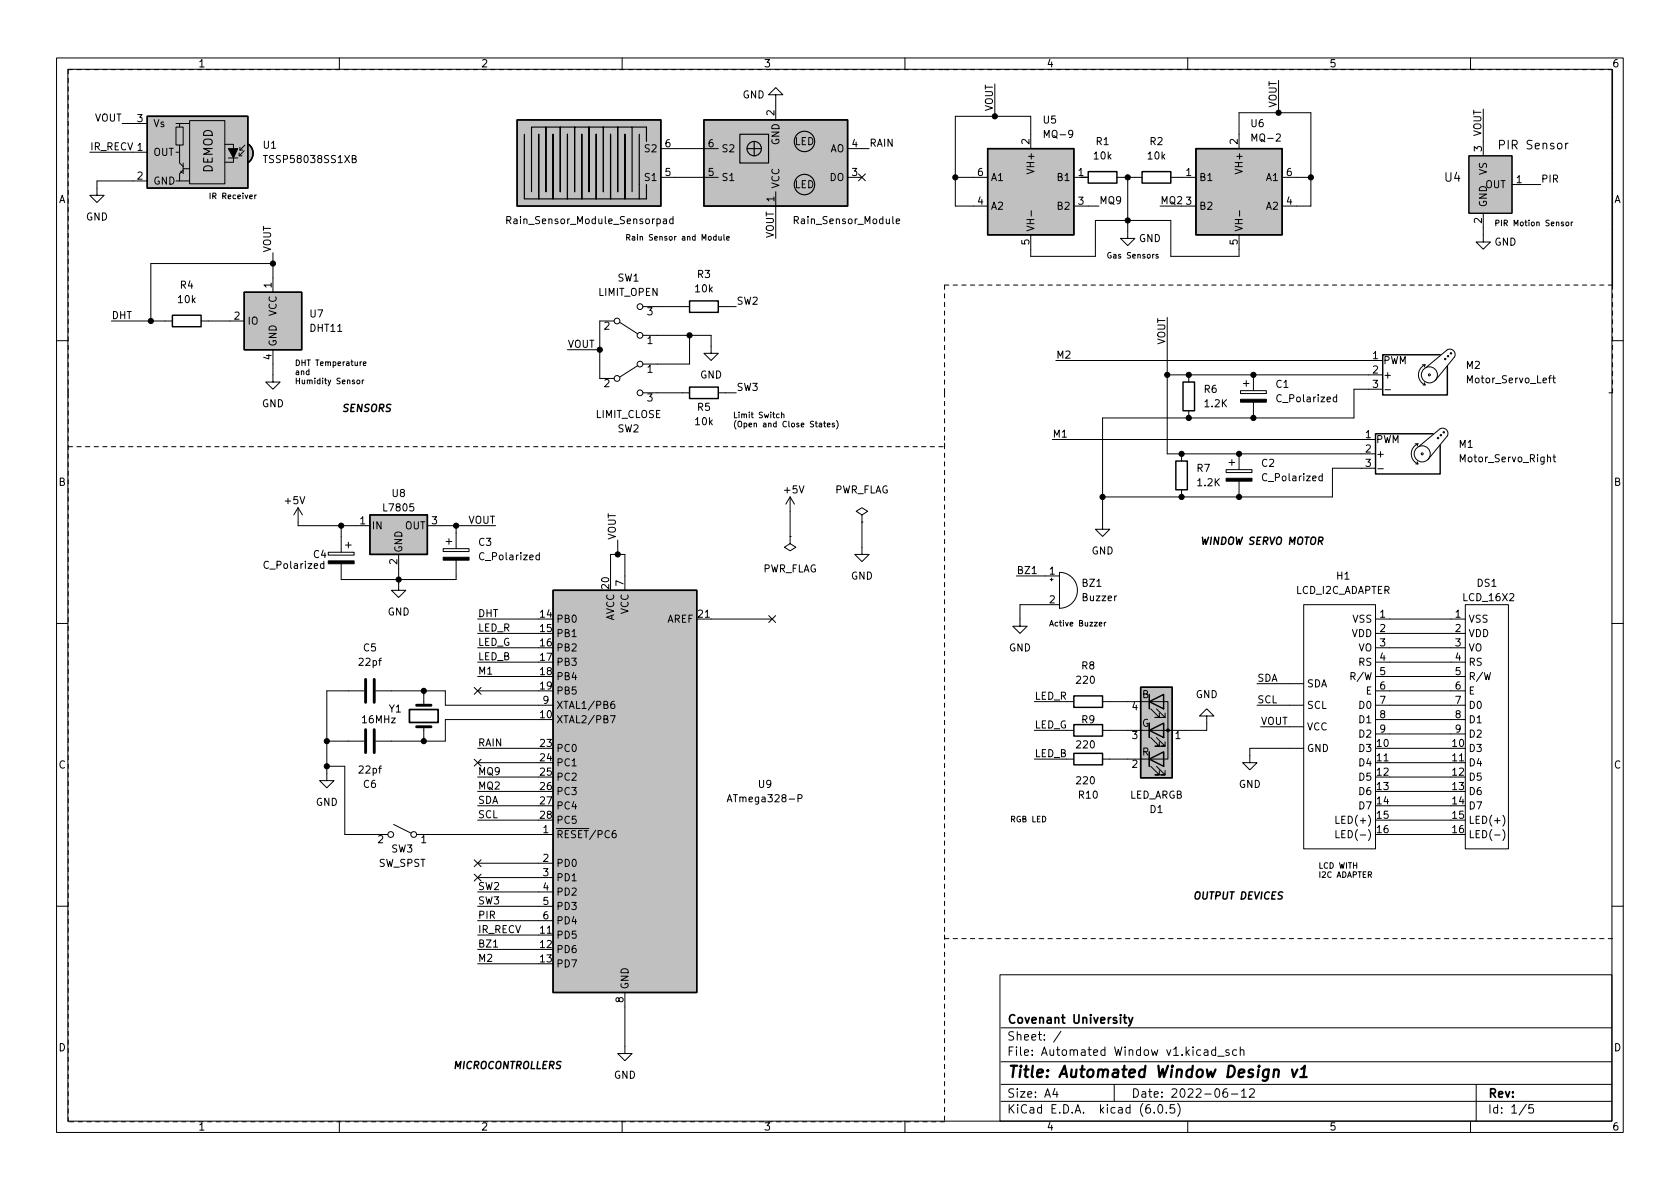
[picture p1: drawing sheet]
<svg xmlns="http://www.w3.org/2000/svg" width="297mm" height="210mm" viewBox="0 0 297 210" stroke-linecap="round" stroke-linejoin="round" font-family="sans-serif">
<g fill="#fff" stroke="#fff" stroke-width=".18">
<path d="M0 .2h297v210.1h-297z"/>
<path d="M21 108.2h23.4v11.4h-23.4z"/>
<path d="M21 159h22.8v10.8h-22.8z"/>
<path d="M21 142.5h22.8v10.8h-22.8z"/>
<path d="M21 125.3h22.8v11.5h-22.8z"/>
</g>
<g fill="none" stroke="#000" stroke-width=".18">
<path d="M10 10.2h277v190.1h-277zM12 12.2h273v186.1h-273zM60 10.2v2M110 10.2v2M137.2 16.8h1.2l-1.2-1.3-1.3 1.3h1.3v4.4M160 10.2v2M175.9 14.9v5.7M210 10.2v2M226.1 14.2v5.7M260 10.2v2M262.3 19.3v8.3M15.9 26.9h10.1"/>
<path d="M21.6 21.8h4.4M26 32h-8.9v2.5h1.3l-1.3 1.3-1.2-1.3h1.2M31.1 22.5h1.3v3.1h-1.3zM31.1 21.8h.6v.7M31.1 26.9h.6v1.9l.7 .7M31.7 32h1.8M31.7 21.8h1.8M31.7 25.6v1.3M32 30.2v.3h.3M32.4 30.1l-.7 .6v1.3h-.6M32.4 29.8h1.1M32.4 28.8v1.9"/>
<path d="M33.5 21.3h6.3v11.2h-6.3zM39.8 25.5h1.5v3.2h-1.5M40.4 27.9h1.6M42.3 27.6h.5M42.3 27v.6M42.4 26.5h.5M42.4 26v.5M43.2 26.7l-.9 .9M43.3 25.6l-.9 .9M44.1 34.8l.5-.1v-.2h-.3l-.2 .1 .1 .5h.4M45 34.5v.6M45.3 34.5l-.3 .2"/>
<path d="M46.6 27.5h.7M62.3 28.1l.5-.1 .1-.1v-.3l-.6-.1v1.3h.5l.1-.2 .1-.3-.3-.2M89.6 39l.6-.1 .1-.2v-.3l-.7-.1v1.3M116.8 31.4h10.2M116.8 26.3h10.2M117.3 38.8h.5v.8M117.8 39l-.4 .1-.2 .2 .2 .3 .4-.1M119 38.8l-.4-.1-.2 .3 .1 .5h.5M119 38.3v1.3M137.2 33.9v8.3M149.9 31.4h2.5M149.9 26.3h3.8"/>
<path d="M151.8 30.8l1.2 1.2M153 30.8l-1.2 1.2M158.5 39.1l.6-.1-.1-.2-.4-.1-.1 .2v.6h.5M168.9 31.4h5.7M182.2 26.3v-5.7h-13.3v15.8h5.7M182.3 37.3v.9M189.9 31.4h2.5M189.9 36.4h4.4M197.5 31.4h4.4M199.4 31.4v10.8h1.3l-1.3 1.2-1.3-1.2h1.3M205.1 36.4h6.4M207 31.4h4.5"/>
<path d="M219.1 26.3v-6.4h12.7v16.5h-5.1M219.2 37.3v.9M226.7 31.4h5.1M259.7 27.6h7.6v10.1h-7.6zM262.3 37.7v5.1h1.2l-1.2 1.3-1.3-1.3h1.3M267.3 32.6h5.1M276.4 39.3h-.2l-.2 .1 .1 .1 .3 .1v.3h-.4M276.9 39.4l.1-.1 .3 .1v.5l-.4-.1zM277.3 25.3l-.3 .1-.2 .2M277.8 39.3v.6M278.1 39.3l-.3 .2M19.7 56.8h10.8"/>
<path d="M35.6 56.8h7.6M48.3 44.7v7M48.3 46.6h-21.6v10.2M108.6 56.8h-2.6v10.1h2.6M109.6 57l3.2 2M113.7 59.3h12v3.2h1.3l-1.3 1.2-1.2-1.2h1.2M113.7 54.2h8.2M121.9 59.3v5.1h-8.2M126.6 41.9l-.3-.1-.2 .2 .1 .4h.4M126.6 41.5v1M127 54.2h3.2M127.1 41.8v.6h.4"/>
<path d="M127.5 41.8v.7M128 41.5v.8l.1 .2M128.5 42.1l.4-.1v-.1l-.3-.1-.1 .1v.5h.4M182.2 41.5v3.8h11.5v-6.3h13.3v6.3h12.1v-3.8M204.1 45l-.3 .2M204.8 45h-.3l-.1 .1v.2l.4 .1v.2h-.4M206.4 56.1v24.2h36.8M10 60.2h2M48.3 61.8v5.8h1.2l-1.2 1.2-1.3-1.2h1.3M63.1 67.3l.2-.1 .3 .1-.1 .5h-.4zM64 64l-.3 .2M64.1 67.2v.7"/>
<path d="M64.2 64.3l.5-.1v-.2h-.3l-.2 .1 .1 .5h.4M64.3 67.2l-.2 .2M100.3 61.8h5.7M112.8 64.6l-3.2 2.1M113.7 69.5h8.2M127 69.5h3.2M137.8 73.3l-.3-.1-.2 .2 .1 .4h.4M138.2 73.3h.4v.6M138.2 72.9v1M144.9 74.9h.3l.1 .6M145.3 75.1l-.5 .2 .1 .2 .4-.1M145.6 74.8h.4"/>
<path d="M145.8 74.5v.8l.2 .2M146.3 75.2l.5-.1-.1-.2-.3-.1-.1 .2v.4h.4M147.5 74.9l-.2-.1-.2 .2 .1 .1 .3 .1v.2h-.4M147.9 74.3a1.15 1.15 0 0 1 0 1.6M186.1 77.7h57.1M186.7 63.7h57.8M206.4 66.3h38.1M210.2 66.3v1.3M210.2 72.6v1.3M219.3 69.1h4.6v.5h-4.6zM219.8 67.8h1.1M220.3 67.3v1"/>
<path d="M221.6 66.3v2.8M221.6 71.1v2.8M236.3 70.3l-.3-.1-.3 .2 .1 .6h.5M236.3 69.8v1.3M244.5 68.8h-5.1v5.1h-44.5v19.7h1.3l-1.3 1.3-1.2-1.3h1.2M244.9 68.9h.9M250.2 78.5h.5M250.7 78.5a1.93 1.93 0 0 0-1.2 1.8 1.93 1.93 0 0 0 1.2 1.7M250.7 78.5l-.1 .4M250.8 79l3.8-3.2a.94 .94 0 0 1 1.1 .2 .94 .94 0 0 1 .2 1.1l-3.4 4.2M251.5 64.5h.5M251.6 68.1h.4"/>
<path d="M251.8 67.7l.2 .4M252 64.5a1.93 1.93 0 0 0-1.2 1.8 1.93 1.93 0 0 0 1.2 1.8M252 64.5l-.2 .4M252.1 65l3.8-3.2a.94 .94 0 0 1 1.1 .2 .94 .94 0 0 1 .2 1.1l-3.5 4.2M274.5 66.9h.5M274.7 66.4v1.1l.3 .2M285 60.2h2M52.7 89.8l-.8 1.3M52.7 89.8v3.2h12.7M52.7 89.8l.8 1.3M57.3 99.7h-.4l-.2 .2 .1 .6h.5M57.3 99.2v1.3"/>
<path d="M58 97.7h4.6v.5h-4.6zM60.3 93v4.7M61.1 96.4h1M61.6 95.9v1M70.5 98v6.4h1.3l-1.3 1.3-1.3-1.3h1.3M75.6 93h12M78.4 97h4.5v.5h-4.5zM78.9 95.8h1M79.4 95.2v1.1M80.6 93v4M80.6 99.1v3.4h-20.3v-2.8M95.4 98.2l-.4-.1-.2 .3 .1 .5h.5"/>
<path d="M95.4 97.7v1.3M109.2 95.5v2.5M139.7 94.9v1.2l1 .7-1 .6-1-.6 1-.7M139.7 94.9h.1M139.7 87.9l.8 1.2M139.7 87.9v7M139.7 87.9l-.8 1.2M152.4 91.1l1-.7-1-.6-1 .6 1 .7v1.2M152.4 92.3h.1M152.4 92.3v5.7h1.3l-1.3 1.3-1.3-1.3h1.3M208.9 80.3v1.2M208.9 86.6v1.3"/>
<path d="M216.8 83.1h4.6v.5h-4.6zM217.3 81.8h1M217.8 81.3v1M219.1 80.3v2.8M219.1 85.1v2.8M233.8 84.2h-.4l-.2 .2 .1 .6h.5M233.8 83.8v1.2M243.2 82.8h-7.6v5.1h-40.7M243.6 82.9h1M250.3 82h.4M250.6 81.7l.1 .3M274.6 80.8h.5"/>
<path d="M274.8 80.4v1.1l.3 .2M10 110.2h2M84.5 109.5h10.7M84.5 112h10.7M84.5 114.5h10.7M84.5 117.1h10.7M84.5 119.6h10.7M107.9 101.8v-3.8h2.6v6.4M123.2 109.5h13.3M135.9 108.9l1.2 1.2M137.1 108.9l-1.2 1.2M179.7 101.8h7.6"/>
<path d="M182.5 101.4h.7M185.7 102.5h.5M185.9 102.2v.5M187.3 106.9h-7v3.8h1.3l-1.3 1.3-1.2-1.3h1.2M187.3 101.2a3.2 3.2 0 0 1 3.2 3.2 3.2 3.2 0 0 1-3.2 3.2zM194.4 110.4l.4-.1v-.2l-.3-.1-.1 .2v.5h.4M195.3 110v.7M195.5 110l-.2 .2M230.5 106.9h12.7v43.2h-12.7zM243.2 109.5h15.9M243.2 112h15.9M243.2 114.5h15.9"/>
<path d="M243.2 117.1h15.9M243.2 119.6h15.9M257.2 104.4h.1M259.1 106.9h7.6v43.2h-7.6zM285 110.2h2M57.8 135.5h3.2v12.1h7.6M57.8 131.1h6.6M64.4 122.2h-6.6v15.8h-1.3l1.3 1.3 1.3-1.3h-1.3M66.4 122.2h12.3v2.5h19.1M74.9 122.2v2.5M74.9 128.5v2.6M83.8 134.3l1.3 1.2"/>
<path d="M83.8 121.6l1.3 1.2M84.5 134.9h10.7M84.5 122.2h10.7M84.5 132.3h10.7M84.5 137.4h10.7M84.5 139.9h10.7M85.1 134.3l-1.3 1.2M85.1 121.6l-1.3 1.2M95.2 127.2h-16.5v3.9h-12.3M107.9 126.6h.9l-.6 1.2M108.6 124l-.4 .1a.86 .86 0 0 0 0 1.2l.5-.1v-.5l-.2-.2h-.3l-.2 .2M182.9 124.1h7"/>
<path d="M182.9 129.2h7M182.9 134.2h7M194.9 124.1h11.6v10.1h-11.6M194.9 129.2h7M203.2 127.9v2.5M203.2 133v2.5M203.5 125.3l1.5 1.6h-.8h.8v-.8M203.5 130.4l1.5 1.5h-.8h.8v-.7M203.5 135.5l1.5 1.5h-.8h.8v-.7M204.5 125.3l1.5 1.6h-.8h.8v-.8M204.5 130.4l1.5 1.5h-.8h.8v-.7M204.5 135.5l1.5 1.5h-.8h.8v-.7"/>
<path d="M205.7 127.9v2.5zM205.7 130.4h.1M205.7 133v2.5zM205.7 135.5h.1M213.4 126.6h-1.3l1.3-1.3 1.2 1.3h-1.2v2.6h-10.2M222.2 124.7h8.3M222.2 120.9h8.3M222.9 128.5h7.6M230.5 132.3h-9.5v2.6h1.2l-1.2 1.2-1.3-1.2h1.3M243.2 134.9h15.9M243.2 122.2h15.9M243.2 124.7h15.9"/>
<path d="M243.2 127.2h15.9M243.2 129.8h15.9M245.7 132.3h10.8M245.7 137.4h10.8M245.7 139.9h10.8M69.6 145.8l3 1.5M73.7 147.6h24.1M83.8 152l1.3 1.3M83.8 154.6l1.3 1.2M84.5 152.6h13.3M84.5 155.2h13.3M84.5 157.7h13.3"/>
<path d="M84.5 142.5h10.7M84.5 145h10.7M85.1 152l-1.3 1.3M85.1 154.6l-1.3 1.2M128.6 141.8l.4-1.3 .4 1.3M128.7 141.4h.6M141.1 141.2l.6-.1 .1-.2v-.3l-.7-.1v1.3M178.9 144.9l.4-.1 .1-.4-.5-.1v1M179.1 144.9l.3 .4M180.4 144.4a.45 .45 0 0 0-.6 .5 .45 .45 0 0 0 .6 .3v-.3h-.2M180.9 144.8h.4v-.4l-.4-.1v1h.3l.2-.3-.2-.2M182.6 144.3v1h.5"/>
<path d="M183.4 144.8h.4M183.9 144.3h-.5v1h.5M184.3 144.3a.51 .51 0 0 1 .6 .5 .51 .51 0 0 1-.6 .5zM236.2 144.3v1.3h.6M236.2 146.9v1.2h.6M245.7 147.6h10.8M245.7 142.5h10.8M245.7 145h10.8M265.7 144.2a1.46 1.46 0 0 1 0 1.9M265.7 146.7a1.46 1.46 0 0 1 0 1.9M10 160.2h2M84.5 165.3h13.3"/>
<path d="M84.5 160.3h13.3M84.5 162.8h13.3M84.5 167.9h10.7M84.5 170.4h10.7M87.3 167.5h.7M110.5 175.5v10.8h1.3l-1.3 1.3-1.3-1.3h1.3M176.8 172.4h108.2v25.9h-108.2zM285 160.2h2M60 198.3v2M110 198.3v2M160 198.3v2M177 194.8h108"/>
<path d="M177 191.8h108M177 187.8h108M177 181.8h108M186.5 192.5l-.4 1h1M186.9 193v1M187.6 182.4l-1.3 1.9M197 191.8v3M204.1 196.7v.1M204.9 195.4l.2-.1a.81 .81 0 0 1 .6 .7 .81 .81 0 0 1-.3 .8h-.2a.81 .81 0 0 1-.6-.6 .81 .81 0 0 1 .3-.8zM206.2 196.7v.1M207.6 195.3h-.7v.7l.2-.1 .5 .1 .1 .2-.1 .5-.2 .1-.5-.1M208.2 195.1a1.72 1.72 0 0 1 0 2.3"/>
<path d="M210 198.3v2M214.9 185.7l-.4-.1-.3 .3v.4l.2 .3h.5M214.9 185.1v1.5M215.3 186.8h1.1M216.9 192.5a.59 .59 0 0 0-.7 .7v.5l.2 .3h.4l.2-.1 .1-.5-.2-.2-.4-.1-.3 .3M217.3 185.7l-.4-.1-.2 .2 .1 .3 .5 .1v.4h-.6M217.7 193.5h1.2M218.6 185.7l-.4-.1-.3 .3v.4l.2 .3h.5M219.3 185.8l.2-.2 .4 .1v.9M219.3 185.1v1.5M219.5 193l.4-.5v1.5M219.5 194h.9"/>
<path d="M220.9 192.7l.6-.2 .2 .2 .1 .3-.9 1h.9M260 198.3v2M261 191.8v6.5M269.9 195.3l-1.3 1.9M271.1 195.3h-.7l-.1 .7 .2-.1 .5 .1 .2 .2-.1 .5-.2 .1-.6-.1"/>
<circle cx="109.1" cy="56.8" r=".51"/>
<circle cx="113.2" cy="59.3" r=".51"/>
<circle cx="113.2" cy="54.2" r=".51"/>
<circle cx="109.1" cy="66.9" r=".51"/>
<circle cx="113.2" cy="64.4" r=".51"/>
<circle cx="113.2" cy="69.5" r=".51"/>
<circle cx="252.7" cy="66.3" r=".18"/>
<circle cx="252.7" cy="66.3" r="1.42"/>
<circle cx="254.3" cy="77.5" r=".13"/>
<circle cx="254.8" cy="77" r=".13"/>
<circle cx="255.3" cy="76.4" r=".13"/>
<circle cx="255.5" cy="63.5" r=".13"/>
<circle cx="256" cy="63" r=".13"/>
<circle cx="256.5" cy="62.5" r=".13"/>
<circle cx="251.5" cy="80.3" r=".18"/>
<circle cx="251.5" cy="80.3" r="1.42"/>
<circle cx="69.1" cy="147.6" r=".51"/>
<circle cx="73.2" cy="147.6" r=".51"/>
</g>
<path d="M228.4 189.1l.4 1.4 .6-1.4M229.9 190.5h1.1M230.1 189l.6-.5-.2 2" fill="none" stroke="#000" stroke-width=".4"/>
<path d="M72.4 125.5h5.1v2.3h-5.1zM198.6 179.9h.6M198.8 179.4v1.3l.4 .2M199.6 179.9l.3 1M200.3 179.9l-.5 1.4-.2 .1" fill="none" stroke="#000" stroke-width=".3"/>
<path d="M21 108.2h23.4v11.4h-23.4zM21 125.3h22.8v11.5h-22.8zM21 159h22.8v10.8h-22.8zM21 142.5h22.8v10.8h-22.8z" fill="none" stroke="#fff" stroke-width=".18"/>
<g fill="#c0c0c0" stroke="#c0c0c0" stroke-width=".18">
<path d="M259.7 27.6h7.6v10.1h-7.6z"/>
<path d="M174.6 26.3h15.3v15.2h-15.3z"/>
<path d="M43.2 51.7h10.1v10.1h-10.1z"/>
<path d="M124.5 21.2h25.4v15.2h-25.4z"/>
<path d="M91.4 21.2h25.4v15.2h-25.4z"/>
<path d="M43.9 25.5a1.97 1.97 0 0 1 0 3.2l-1.1-1.6z"/>
<path d="M26 20.6h17.8v12.7h-17.8z"/>
<path d="M211.5 26.3h15.2v15.2h-15.2z"/>
<path d="M97.8 104.4h25.4v71.1h-25.4z"/>
<path d="M65.4 91.1h10.2v6.9h-10.2z"/>
<path d="M201.7 121.5h5.6v16h-5.6z"/>
</g>
<g fill="none" stroke="#000" stroke-width=".25">
<path d="M26 20.6h17.8v12.7h-17.8zM43.9 25.5a1.97 1.97 0 0 1 0 3.2M91.4 21.2h25.4v15.2h-25.4zM124.5 21.2h25.4v15.2h-25.4zM174.6 26.3h15.3v15.2h-15.3zM192.4 30.3h5.1v2.1h-5.1zM201.9 30.3h5.1v2.1h-5.1zM211.5 26.3h15.2v15.2h-15.2zM30.5 55.7h5.1v2.1h-5.1zM43.2 51.7h10.1v10.1h-10.1zM121.9 53.2h5.1v2h-5.1zM121.9 68.4h5.1v2.1h-5.1z"/>
<path d="M209.2 67.6h2v5h-2zM253.4 76.7h-10.2v7.1h11.4v-5.1M254.6 62.7h-10.1v7.1h11.4v-5M65.4 91.1h10.2v6.9h-10.2zM207.9 81.5h2v5.1h-2zM97.8 104.4h25.4v71.1h-25.4zM189.9 123.1h5v2h-5zM189.9 128.1h5v2.1h-5zM189.9 133.2h5v2h-5zM201.7 121.5h5.6v16h-5.6zM203.2 124.1l2.5-1.3v2.5zM203.2 129.2l2.5-1.3v2.5z"/>
<path d="M203.2 134.2l2.5-1.2v2.5zM203.2 122.8v2.5M203.2 127.9v2.5M203.2 133v2.5"/>
</g>
<g fill="#000" stroke="#000" stroke-width=".18">
<path d="M40.4 26.3h1.6l-.7 1.6zM219.3 70.6h4.6v.5h-4.6zM58 99.2h4.6v.5h-4.6zM78.4 98.5h4.5v.6h-4.5zM216.8 84.6h4.6v.5h-4.6z"/>
<circle cx="226.1" cy="19.9" r=".46"/>
<circle cx="168.9" cy="31.4" r=".46"/>
<circle cx="175.9" cy="20.6" r=".46"/>
<circle cx="199.4" cy="31.4" r=".46"/>
<circle cx="199.4" cy="39" r=".46"/>
<circle cx="231.8" cy="31.4" r=".46"/>
<circle cx="26.7" cy="56.8" r=".46"/>
<circle cx="48.3" cy="46.6" r=".46"/>
<circle cx="121.9" cy="59.3" r=".46"/>
<circle cx="106" cy="61.8" r=".46"/>
<circle cx="206.4" cy="66.3" r=".46"/>
<circle cx="210.2" cy="73.9" r=".46"/>
<circle cx="210.2" cy="66.3" r=".46"/>
<circle cx="221.6" cy="73.9" r=".46"/>
<circle cx="221.6" cy="66.3" r=".46"/>
<circle cx="60.3" cy="93" r=".46"/>
<circle cx="80.6" cy="93" r=".46"/>
<circle cx="109.2" cy="98" r=".46"/>
<circle cx="194.9" cy="87.9" r=".46"/>
<circle cx="208.9" cy="80.3" r=".46"/>
<circle cx="208.9" cy="87.9" r=".46"/>
<circle cx="219.1" cy="80.3" r=".46"/>
<circle cx="219.1" cy="87.9" r=".46"/>
<circle cx="70.5" cy="102.5" r=".46"/>
<circle cx="57.8" cy="131.1" r=".46"/>
<circle cx="57.8" cy="135.5" r=".46"/>
<circle cx="74.9" cy="131.1" r=".46"/>
<circle cx="74.9" cy="122.2" r=".46"/>
<circle cx="206.5" cy="129.2" r=".25"/>
</g>
<g fill="none" stroke="#000" stroke-width=".2">
<path d="M92.7 23.7v11.5h2.5v-11.5v11.5h2.6v-11.5v11.5h2.5v-11.5v11.5h2.6v-11.5v11.5h2.5v-11.5v11.5h2.5v-11.5v11.5h2.6v-11.5v11.5h2.5v-2.6M94 33.9v-11.4h2.5v11.4v-11.4h2.6v11.4v-11.4h2.5v11.4v-11.4h2.5v11.4v-11.4h2.6v11.4v-11.4h2.5v11.4v-11.4h2.6v11.4M111.8 22.5h2.5zM113 23.7v8.9zM113 35.2h1.3zM114.3 22.5v2.5zM114.3 32.6v2.6zM130.8 23.7h5.1v5.1h-5.1zM132.1 26.3h2.5M133.3 25v2.6"/>
<circle cx="133.3" cy="26.3" r="1.27"/>
<circle cx="142.2" cy="32.6" r="1.8"/>
<circle cx="142.2" cy="25" r="1.8"/>
</g>
<path d="M64.6 120.1v4.1M64.6 129v4.1M66.2 120.1v4.1M66.2 129v4.1M73.7 128.5h2.5M73.7 124.7h2.5" fill="none" stroke="#000" stroke-width=".51"/>
<g fill="none" stroke="#000" stroke-width=".18" stroke-dasharray=".8 .8">
<path d="M12.1 12.3h155.5M285.1 12.3h-118.1M167 50.4h118.1M285.1 50.4v-38.1M12.1 69.5v-57.2M12.1 79h154.9M167 69.5v-19.1M167 79v-.6M167 69.5v96.5M284.5 69.5h.6M285.1 69.5v-57.2M167 165.3v33.1"/>
<path d="M167 166h118.1M12.1 198.4v-128.9M167 198.4h-154.9"/>
</g>
<text font-size="2.8" x="178" y="190.6">Title: Automated Window Design v1</text>
<g font-size="2.1">
<text x="265.4" y="26.4">PIR Sensor</text>
<text x="37.6" y="30.6" transform="rotate(-90 37.6 30.6)">DEMOD</text>
<text x="255.5" y="32.1">U4</text>
<text x="178" y="184">Sheet: /</text>
<text x="178" y="181">Covenant University</text>
<text x="178" y="186.7">File: Automated Window v1.kicad_sch</text>
<text x="178" y="196.9">KiCad E.D.A. kicad (6.0.5)</text>
<text x="178" y="194.1">Size: A4</text>
<text x="200" y="194.1">Date: 2022-06-12</text>
<text x="263" y="194.1">Rev:</text>
<text x="263" y="196.9">Id: 1/5</text>
</g>
<g font-size="1.8">
<text x="35" y="11.9">1</text>
<text x="85" y="11.9">2</text>
<text x="135" y="11.9">3</text>
<text x="185" y="11.9">4</text>
<text x="235" y="11.9">5</text>
<text x="285" y="11.9">6</text>
<text x="131.3" y="17.4">GND</text>
<text x="16.7" y="21.5">VOUT</text>
<text x="24.3" y="21.6">3</text>
<text x="27.1" y="22.5">Vs</text>
<text x="136.9" y="20.4" transform="rotate(-90 136.9 20.4)">2</text>
<text x="175.5" y="19.8" transform="rotate(-90 175.5 19.8)">VOUT</text>
<text x="184.5" y="21.8">U5</text>
<text x="221.2" y="22.5">U6</text>
<text x="225.7" y="19.1" transform="rotate(-90 225.7 19.1)">VOUT</text>
<text x="15.9" y="26.6">IR_RECV 1</text>
<text x="27.1" y="27.6">OUT</text>
<text x="46.6" y="26.3">U1</text>
<text x="47.2" y="28.8">TSSP58038SS1XB</text>
<text x="114.2" y="26.9">S2</text>
<text x="117.6" y="26">6</text>
<text x="125.2" y="26">6</text>
<text x="127.5" y="26.9">S2</text>
<text x="137.8" y="25.6" transform="rotate(-90 137.8 25.6)">GND</text>
<text x="140.5" y="25.6">LED</text>
<text x="146.7" y="26.9">AO</text>
<text x="150.6" y="26">4</text>
<text x="153.7" y="25.9">RAIN</text>
<text x="182" y="25.5" transform="rotate(-90 182 25.5)">2</text>
<text x="184.9" y="24.4">MQ-9</text>
<text x="193.5" y="28.2">10k</text>
<text x="193.8" y="25.6">R1</text>
<text x="203" y="28.2">10k</text>
<text x="203.3" y="25.6">R2</text>
<text x="218.8" y="25.5" transform="rotate(-90 218.8 25.5)">2</text>
<text x="221.6" y="25">MQ-2</text>
<text x="261.9" y="24.2" transform="rotate(-90 261.9 24.2)">VOUT</text>
<text x="262" y="26.8" transform="rotate(-90 262 26.8)">3</text>
<text x="10.3" y="35.9">A</text>
<text x="24.3" y="31.7">2</text>
<text x="27.1" y="32.6">GND</text>
<text x="114.2" y="32">S1</text>
<text x="117.6" y="31.1">5</text>
<text x="125.2" y="31.1">5</text>
<text x="127.5" y="32">S1</text>
<text x="136.9" y="35.7" transform="rotate(-90 136.9 35.7)">1</text>
<text x="137.8" y="33.4" transform="rotate(-90 137.8 33.4)">VCC</text>
<text x="140.5" y="33.3">LED</text>
<text x="146.7" y="32">DO</text>
<text x="150.6" y="31.1">3</text>
<text x="172.9" y="31.1">6</text>
<text x="175.1" y="32">A1</text>
<text x="182.9" y="30.3" transform="rotate(-90 182.9 30.3)">VH+</text>
<text x="187.1" y="32">B1</text>
<text x="190.6" y="31.1">1</text>
<text x="209.7" y="31.1">1</text>
<text x="212" y="32">B1</text>
<text x="219.7" y="30.3" transform="rotate(-90 219.7 30.3)">VH+</text>
<text x="223.9" y="32">A1</text>
<text x="227.5" y="31.1">6</text>
<text x="262.6" y="33.3">OUT</text>
<text x="262.9" y="30.9" transform="rotate(-90 262.9 30.9)">VS</text>
<text x="268.1" y="32.4">1</text>
<text x="272.4" y="32.3">PIR</text>
<text x="285.3" y="35.9">A</text>
<text x="15.2" y="39">GND</text>
<text x="90.2" y="39.6">Rain_Sensor_Module_Sensorpad</text>
<text x="140.7" y="39.6">Rain_Sensor_Module</text>
<text x="172.9" y="36.2">4</text>
<text x="175.1" y="37.1">A2</text>
<text x="182.9" y="41" transform="rotate(-90 182.9 41)">VH-</text>
<text x="187.1" y="37.1">B2</text>
<text x="190.6" y="36.2">3</text>
<text x="194.3" y="36.1">MQ9</text>
<text x="205.1" y="36.1">MQ2</text>
<text x="209.7" y="36.2">3</text>
<text x="212" y="37.1">B2</text>
<text x="219.7" y="41" transform="rotate(-90 219.7 41)">VH-</text>
<text x="223.9" y="37.1">A2</text>
<text x="227.5" y="36.2">4</text>
<text x="262" y="39.5" transform="rotate(-90 262 39.5)">2</text>
<text x="262.9" y="36.7" transform="rotate(-90 262.9 36.7)">GND</text>
<text x="47.9" y="44.7" transform="rotate(-90 47.9 44.7)">VOUT</text>
<text x="136.8" y="42.2" transform="rotate(-90 136.8 42.2)">VOUT</text>
<text x="182" y="43.3" transform="rotate(-90 182 43.3)">5</text>
<text x="201.3" y="42.8">GND</text>
<text x="218.8" y="43.3" transform="rotate(-90 218.8 43.3)">5</text>
<text x="264.2" y="43.4">GND</text>
<text x="31.5" y="53.6">10k</text>
<text x="31.9" y="51">R4</text>
<text x="48" y="50.9" transform="rotate(-90 48 50.9)">1</text>
<text x="105.8" y="52.3">LIMIT_OPEN</text>
<text x="109.2" y="49.8">SW1</text>
<text x="123" y="51.7">10k</text>
<text x="123.3" y="49.1">R3</text>
<text x="130.2" y="53.9">SW2</text>
<text x="19.7" y="56.4">DHT</text>
<text x="41.4" y="56.5">2</text>
<text x="43.7" y="57.4">IO</text>
<text x="48.9" y="55.9" transform="rotate(-90 48.9 55.9)">VCC</text>
<text x="54.8" y="56.1">U7</text>
<text x="54.9" y="58.7">DHT11</text>
<text x="106.8" y="58.3">2</text>
<text x="114.4" y="55.7">3</text>
<text x="48" y="63.6" transform="rotate(-90 48 63.6)">4</text>
<text x="48.9" y="61.3" transform="rotate(-90 48.9 61.3)">GND</text>
<text x="100.3" y="61.5">VOUT</text>
<text x="114.4" y="60.8">1</text>
<text x="114.4" y="65.9">1</text>
<text x="186.7" y="63.4">M2</text>
<text x="206" y="61" transform="rotate(-90 206 61)">VOUT</text>
<text x="242.7" y="63.5">1</text>
<text x="244.5" y="64.4">PWM</text>
<text x="259.3" y="65.2">M2</text>
<text x="106.8" y="68.4">2</text>
<text x="114.4" y="71">3</text>
<text x="123.8" y="66.9">GND</text>
<text x="130.2" y="69.1">SW3</text>
<text x="212.9" y="69.5">R6</text>
<text x="225.6" y="68.6">C1</text>
<text x="226" y="71.1">C_Polarized</text>
<text x="242.7" y="66">2</text>
<text x="242.7" y="68.6">3</text>
<text x="244.5" y="66.9">+</text>
<text x="259.9" y="67.8">Motor_Servo_Left</text>
<text x="46.3" y="72">GND</text>
<text x="60.3" y="72.8">SENSORS</text>
<text x="105.3" y="73.9">LIMIT_CLOSE</text>
<text x="109.2" y="76.4">SW2</text>
<text x="123" y="75.2">10k</text>
<text x="123.3" y="72.6">R5</text>
<text x="186.1" y="77.4">M1</text>
<text x="213.1" y="72">1.2K</text>
<text x="241.4" y="77.5">1</text>
<text x="211.6" y="83.4">R7</text>
<text x="223.1" y="82.5">C2</text>
<text x="241.4" y="80">2</text>
<text x="241.4" y="82.5">3</text>
<text x="243.2" y="78.4">PWM</text>
<text x="243.2" y="80.9">+</text>
<text x="258" y="79.2">M1</text>
<text x="258.4" y="81.7">Motor_Servo_Right</text>
<text x="10.3" y="85.9">B</text>
<text x="50.5" y="89.1">+5V</text>
<text x="69.4" y="87.9">U8</text>
<text x="138.7" y="87.2">+5V</text>
<text x="147.4" y="87.2">PWR_FLAG</text>
<text x="211.8" y="86">1.2K</text>
<text x="223.5" y="85.1">C_Polarized</text>
<text x="285.3" y="85.9">B</text>
<text x="63.6" y="92.7">1</text>
<text x="65.7" y="93.6">IN</text>
<text x="68" y="90.4">L7805</text>
<text x="71.6" y="93.6">OUT</text>
<text x="76.3" y="92.7">3</text>
<text x="82.7" y="92.6">VOUT</text>
<text x="108.9" y="95.5" transform="rotate(-90 108.9 95.5)">VOUT</text>
<text x="46.9" y="100.6">C_Polarized</text>
<text x="55.4" y="98.7">C4</text>
<text x="70.2" y="99.8" transform="rotate(-90 70.2 99.8)">2</text>
<text x="71.1" y="97.8" transform="rotate(-90 71.1 97.8)">GND</text>
<text x="84.6" y="96.5">C3</text>
<text x="85" y="99.1">C_Polarized</text>
<text x="134.7" y="101.2">PWR_FLAG</text>
<text x="179.7" y="101.5">BZ1</text>
<text x="185.6" y="101.6">1</text>
<text x="193" y="98">GND</text>
<text x="212.1" y="96.3">WINDOW SERVO MOTOR</text>
<text x="107.7" y="104.1" transform="rotate(-90 107.7 104.1)">20</text>
<text x="110.2" y="103.6" transform="rotate(-90 110.2 103.6)">7</text>
<text x="150.4" y="102.5">GND</text>
<text x="185.6" y="106.7">2</text>
<text x="191.4" y="103.8">BZ1</text>
<text x="191.5" y="106.3">Buzzer</text>
<text x="229" y="105">LCD_I2C_ADAPTER</text>
<text x="236.4" y="102.5">H1</text>
<text x="258.8" y="106.3">LCD_16X2</text>
<text x="261.2" y="103.8">DS1</text>
<text x="68.5" y="108.8">GND</text>
<text x="84.5" y="111.7">LED_R</text>
<text x="84.5" y="109.1">DHT</text>
<text x="95.5" y="109.2">14</text>
<text x="95.5" y="111.8">15</text>
<text x="98.3" y="110.1">PB0</text>
<text x="98.3" y="112.6">PB1</text>
<text x="108.6" y="109.9" transform="rotate(-90 108.6 109.9)">AVCC</text>
<text x="111.1" y="108.6" transform="rotate(-90 111.1 108.6)">VCC</text>
<text x="117.9" y="110.1">AREF</text>
<text x="123.5" y="109.2">21</text>
<text x="239" y="112.6">VDD</text>
<text x="239.2" y="110.1">VSS</text>
<text x="244" y="109.2">1</text>
<text x="244" y="111.8">2</text>
<text x="257.3" y="109.2">1</text>
<text x="257.3" y="111.8">2</text>
<text x="259.6" y="110.1">VSS</text>
<text x="259.6" y="112.6">VDD</text>
<text x="63.6" y="117.7">22pf</text>
<text x="64.3" y="115.2">C5</text>
<text x="84.5" y="114.2">LED_G</text>
<text x="84.5" y="119.3">M1</text>
<text x="84.5" y="116.7">LED_B</text>
<text x="95.5" y="114.3">16</text>
<text x="95.5" y="116.8">17</text>
<text x="95.5" y="119.4">18</text>
<text x="98.3" y="115.2">PB2</text>
<text x="98.3" y="117.7">PB3</text>
<text x="178.4" y="115.2">GND</text>
<text x="191.3" y="118.4">R8</text>
<text x="240.1" y="115.2">VO</text>
<text x="240.2" y="117.7">RS</text>
<text x="244" y="114.3">3</text>
<text x="244" y="116.8">4</text>
<text x="244" y="119.4">5</text>
<text x="257.3" y="114.3">3</text>
<text x="257.3" y="116.8">4</text>
<text x="257.3" y="119.4">5</text>
<text x="259.6" y="115.2">VO</text>
<text x="259.6" y="117.7">RS</text>
<text x="68.8" y="126">Y1</text>
<text x="95.5" y="121.9">19</text>
<text x="96" y="124.5">9</text>
<text x="98.3" y="120.3">PB4</text>
<text x="98.3" y="122.8">PB5</text>
<text x="98.3" y="125.3">XTAL1/PB6</text>
<text x="182.9" y="123.7">LED_R</text>
<text x="190.7" y="120.9">220</text>
<text x="200.2" y="125.6">4</text>
<text x="201.9" y="123.4">B</text>
<text x="211.4" y="123.4">GND</text>
<text x="222.2" y="124.4">SCL</text>
<text x="222.2" y="120.5">SDA</text>
<text x="231" y="125.3">SCL</text>
<text x="231" y="121.5">SDA</text>
<text x="239.3" y="120.3">R/W</text>
<text x="240.4" y="125.3">D0</text>
<text x="241.5" y="122.8">E</text>
<text x="244" y="121.9">6</text>
<text x="244" y="124.5">7</text>
<text x="257.3" y="121.9">6</text>
<text x="257.3" y="124.5">7</text>
<text x="259.6" y="120.3">R/W</text>
<text x="259.6" y="122.8">E</text>
<text x="259.6" y="125.3">D0</text>
<text x="64.4" y="127.9">16MHz</text>
<text x="84.5" y="132">RAIN</text>
<text x="95.5" y="127">10</text>
<text x="98.3" y="127.9">XTAL2/PB7</text>
<text x="182.9" y="128.8">LED_G</text>
<text x="191.3" y="127.9">R9</text>
<text x="200.2" y="130.7">3</text>
<text x="201.9" y="128.5">G</text>
<text x="207.8" y="130.7">1</text>
<text x="222.9" y="128.2">VOUT</text>
<text x="231" y="129.2">VCC</text>
<text x="240.4" y="127.9">D1</text>
<text x="240.4" y="130.4">D2</text>
<text x="244" y="127">8</text>
<text x="244" y="129.5">9</text>
<text x="257.3" y="127">8</text>
<text x="257.3" y="129.5">9</text>
<text x="259.6" y="127.9">D1</text>
<text x="259.6" y="130.4">D2</text>
<text x="10.3" y="135.9">C</text>
<text x="63.6" y="136.8">22pf</text>
<text x="84.5" y="137.1">MQ9</text>
<text x="95.5" y="132.1">23</text>
<text x="95.5" y="134.6">24</text>
<text x="95.5" y="137.2">25</text>
<text x="98.3" y="133">PC0</text>
<text x="98.3" y="135.5">PC1</text>
<text x="182.9" y="133.9">LED_B</text>
<text x="190.7" y="132.3">220</text>
<text x="200.2" y="135.8">2</text>
<text x="201.9" y="133.6">R</text>
<text x="231" y="133">GND</text>
<text x="240.4" y="133">D3</text>
<text x="240.4" y="135.5">D4</text>
<text x="243.5" y="132.1">10</text>
<text x="243.5" y="134.6">11</text>
<text x="243.5" y="137.2">12</text>
<text x="256.8" y="132.1">10</text>
<text x="256.8" y="134.6">11</text>
<text x="256.8" y="137.2">12</text>
<text x="259.6" y="133">D3</text>
<text x="259.6" y="135.5">D4</text>
<text x="285.3" y="135.9">C</text>
<text x="55.8" y="142.5">GND</text>
<text x="64.3" y="139.3">C6</text>
<text x="84.5" y="139.6">MQ2</text>
<text x="84.5" y="142.1">SDA</text>
<text x="95.5" y="139.7">26</text>
<text x="95.5" y="142.2">27</text>
<text x="98.3" y="138">PC2</text>
<text x="98.3" y="140.6">PC3</text>
<text x="98.3" y="143.1">PC4</text>
<text x="129.4" y="141.9">ATmega328-P</text>
<text x="134.1" y="139.3">U9</text>
<text x="190.7" y="138.7">220</text>
<text x="190.8" y="141.2">R10</text>
<text x="199.6" y="141.2">LED_ARGB</text>
<text x="203.3" y="143.8">D1</text>
<text x="219" y="139.3">GND</text>
<text x="240.4" y="138">D5</text>
<text x="240.4" y="140.6">D6</text>
<text x="240.4" y="143.1">D7</text>
<text x="243.5" y="139.7">13</text>
<text x="243.5" y="142.2">14</text>
<text x="256.8" y="139.7">13</text>
<text x="256.8" y="142.2">14</text>
<text x="259.6" y="138">D5</text>
<text x="259.6" y="140.6">D6</text>
<text x="259.6" y="143.1">D7</text>
<text x="66.8" y="149.1">2</text>
<text x="74.4" y="149.1">1</text>
<text x="84.5" y="144.7">SCL</text>
<text x="95.5" y="144.8">28</text>
<text x="96" y="147.3">1</text>
<text x="98.3" y="148.2">~{RESET}/PC6</text>
<text x="98.3" y="145.7">PC5</text>
<text x="236.9" y="145.7">LED(+)</text>
<text x="237.4" y="148.2">LED(-)</text>
<text x="243.5" y="144.8">15</text>
<text x="243.5" y="147.3">16</text>
<text x="256.8" y="144.8">15</text>
<text x="256.8" y="147.3">16</text>
<text x="259.6" y="145.7">LED(+)</text>
<text x="259.6" y="148.2">LED(-)</text>
<text x="66.9" y="153.3">SW_SPST</text>
<text x="69.2" y="150.7">SW3</text>
<text x="96" y="152.4">2</text>
<text x="96" y="154.9">3</text>
<text x="98.3" y="153.3">PD0</text>
<text x="98.3" y="155.8">PD1</text>
<text x="84.5" y="159.9">SW3</text>
<text x="84.5" y="157.4">SW2</text>
<text x="96" y="157.5">4</text>
<text x="96" y="160">5</text>
<text x="98.3" y="158.4">PD2</text>
<text x="98.3" y="160.9">PD3</text>
<text x="210.8" y="159">OUTPUT DEVICES</text>
<text x="84.5" y="162.5">PIR</text>
<text x="84.5" y="167.5">BZ1</text>
<text x="84.5" y="165">IR_RECV</text>
<text x="95.5" y="165.1">11</text>
<text x="95.5" y="167.6">12</text>
<text x="96" y="162.6">6</text>
<text x="98.3" y="166">PD5</text>
<text x="98.3" y="163.4">PD4</text>
<text x="84.5" y="170.1">M2</text>
<text x="95.5" y="170.2">13</text>
<text x="98.3" y="168.5">PD6</text>
<text x="98.3" y="171.1">PD7</text>
<text x="110.2" y="177.3" transform="rotate(-90 110.2 177.3)">8</text>
<text x="111.1" y="175" transform="rotate(-90 111.1 175)">GND</text>
<text x="10.3" y="185.9">D</text>
<text x="285.3" y="185.9">D</text>
<text x="80" y="189">MICROCONTROLLERS</text>
<text x="108.5" y="190.7">GND</text>
<text x="35" y="199.9">1</text>
<text x="85" y="199.9">2</text>
<text x="135" y="199.9">3</text>
<text x="185" y="199.9">4</text>
<text x="235" y="199.9">5</text>
<text x="285" y="199.9">6</text>
</g>
<g font-size="1.4">
<text x="36.8" y="35.2">IR Receiver</text>
<text x="264.2" y="40">PIR Motion Sensor</text>
<text x="110.5" y="42.5">Rain Sensor and Module</text>
<text x="195.6" y="45.7">Gas Sensors</text>
<text x="52.1" y="64.7">DHT Temperature</text>
<text x="52.1" y="66.3">and</text>
<text x="52.1" y="67.9">Humidity Sensor</text>
<text x="129.5" y="73.9">Limit Switch</text>
<text x="129.5" y="75.5">(Open and Close States)</text>
<text x="185.4" y="110.8">Active Buzzer</text>
<text x="233" y="153.6">LCD WITH</text>
<text x="233" y="155.2">I2C ADAPTER</text>
</g>
</svg>
